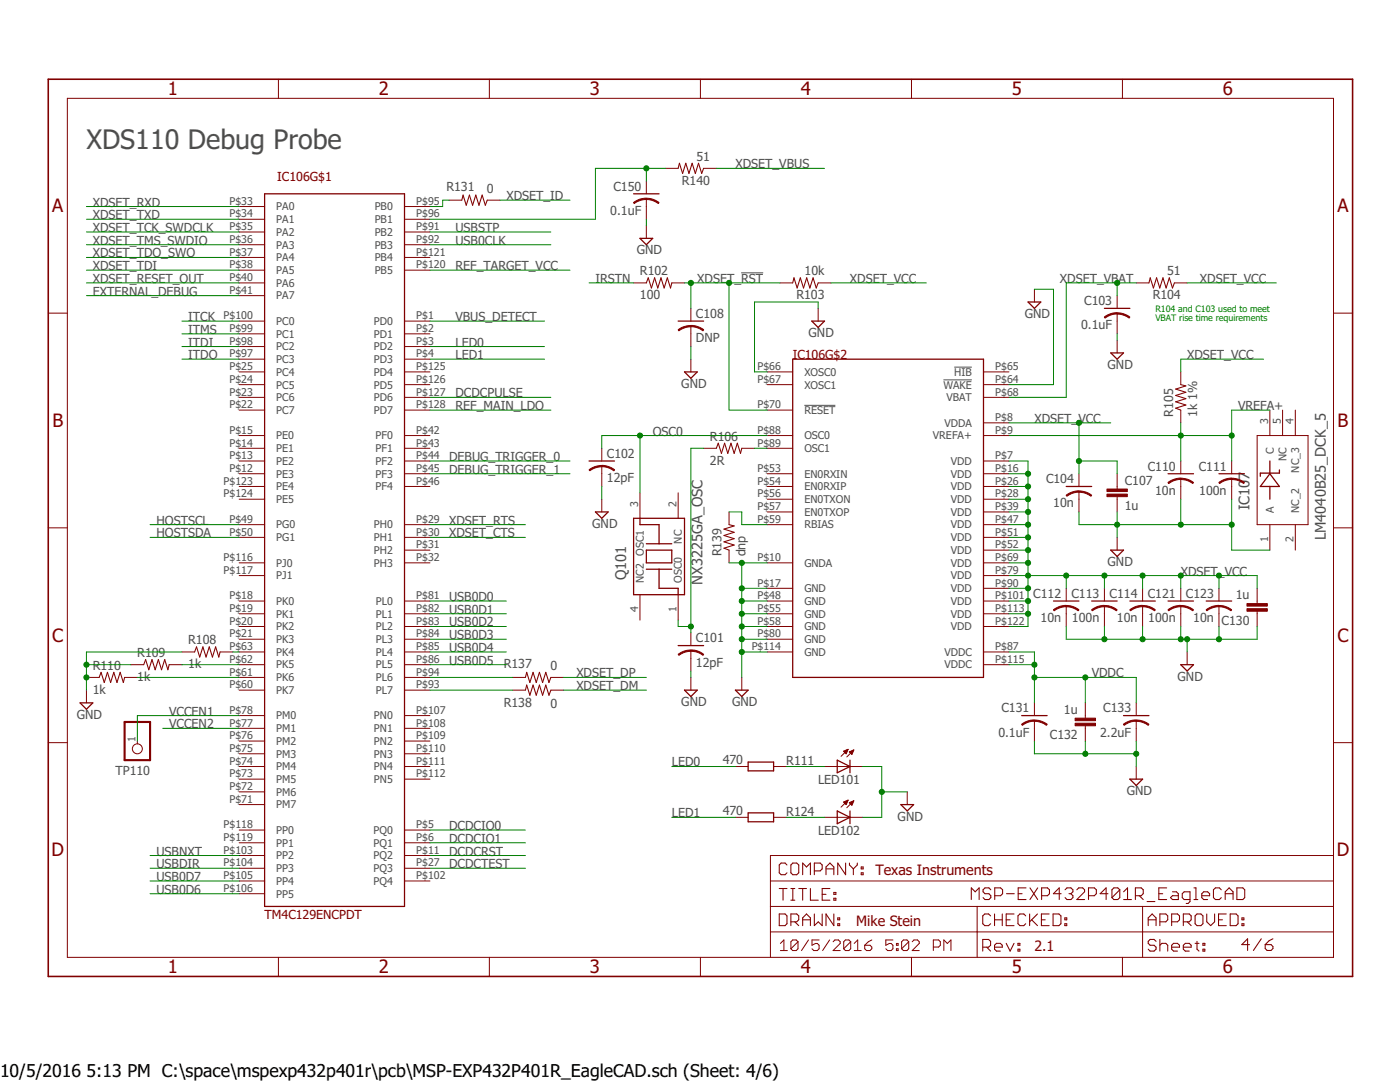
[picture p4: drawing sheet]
<svg xmlns="http://www.w3.org/2000/svg" width="279mm" height="216mm" viewBox="0 0 279 216" stroke-linecap="round" stroke-linejoin="round" font-family="sans-serif">
<path d="M147.9 54.4h4.4M188.3 75.8h5.7M190.4 73.3h3.6M160.5 80.9h6.2" fill="none" stroke="#505050" stroke-width=".2"/>
<g fill="none" stroke="#800000" stroke-width=".2">
<path d="M13.4 19.6h252.7v171.4h-252.7zM55.6 15.8v3.8M97.7 15.8v3.8M139.8 15.8v3.8M181.9 15.8v3.8M224 15.8v3.8M89.6 39.9h2.6M97.2 39.9h2.6M129 36.1v2.6M129 39.7v4.1M132.8 33.6h2.5M140.4 33.6h2.6"/>
<path d="M47.7 41.2h5.1M47.7 43.8h5.1M47.7 46.3h5.1M47.7 48.8h5.1M47.7 51.4h5.1M47.7 53.9h5.1M47.7 56.5h5.1M47.7 59h5.1M80.7 41.2h5.1M80.7 43.8h5.1M80.7 46.3h5.1M80.7 48.8h5.1"/>
<path d="M80.7 51.4h5.1M80.7 53.9h5.1M126.4 56.5h2.6M129 45v2.6M134.1 56.5h2.5M155.7 56.5h2.5M163.3 56.5h2.5M206.4 57.7v2.6M222.9 59v2.5M226.8 56.5h2.5M234.4 56.5h2.5M9.6 62.5h3.8"/>
<path d="M47.7 64.1h5.1M47.7 66.6h5.1M47.7 69.2h5.1M47.7 71.7h5.1M47.7 74.2h5.1M47.7 76.8h5.1M47.7 79.3h5.1M80.7 64.1h5.1M80.7 66.6h5.1M80.7 69.2h5.1M80.7 71.7h5.1M80.7 74.2h5.1"/>
<path d="M80.7 76.8h5.1M80.7 79.3h5.1M137.9 61.5v2.6M137.9 65.1v4.1M137.9 71.7v2.5M153.1 74.2h5.1M153.1 76.8h5.1M163.3 61.5v2.6M196.3 74.2h5.1M196.3 76.8h5.1M196.3 79.3h5.1M222.9 62.5v4.1"/>
<path d="M222.9 67.9v2.5M235.6 74.2v2.6M266.1 62.5h3.8M47.7 81.8h5.1M47.7 86.9h5.1M47.7 89.5h5.1M47.7 92h5.1M47.7 94.5h5.1M47.7 97.1h5.1M47.7 99.6h5.1M80.7 81.8h5.1M80.7 86.9h5.1"/>
<path d="M80.7 89.5h5.1M80.7 92h5.1M80.7 94.5h5.1M80.7 97.1h5.1M120.1 89.5v2.5M120.1 93v4.1M120.1 99.6v2.6M127.7 98.3v5.1M135.3 98.3v5.1M140.4 89.5h2.6M148 89.5h2.6M153.1 81.8h5.1"/>
<path d="M153.1 86.9h5.1M153.1 89.5h5.1M153.1 94.5h5.1M153.1 97.1h5.1M153.1 99.6h5.1M196.3 86.9h5.1M196.3 92h5.1M196.3 94.5h5.1M196.3 97.1h5.1M196.3 99.6h5.1M196.3 84.4h5.1M215.3 94.5v2.6"/>
<path d="M215.3 98.1v4.1M222.9 94.5v3.1M222.9 99.1v3.1M235.6 81.8v2.6M235.6 92v2.5M235.6 95.5v4.1M245.8 92v2.5M245.8 95.5v4.1M250.9 86.9h10.1v17.8h-10.1zM253.4 81.8v5.1M256 81.8v5.1M258.5 81.8v5.1"/>
<path d="M9.6 105.3h3.8M47.7 104.7h5.1M47.7 107.2h5.1M47.7 112.3h5.1M47.7 114.9h5.1M47.7 119.9h5.1M80.7 104.7h5.1M80.7 107.2h5.1M80.7 109.8h5.1M80.7 112.3h5.1M80.7 119.9h5.1M127.7 118.7v5"/>
<path d="M135.3 118.7v5M145.5 102.2v2.5M145.5 109.8v2.5M153.1 104.7h5.1M153.1 112.3h5.1M153.1 119.9h5.1M153.1 102.2h5.1M153.1 117.4h5.1M196.3 104.7h5.1M196.3 107.2h5.1M196.3 109.8h5.1M196.3 112.3h5.1"/>
<path d="M196.3 114.9h5.1M196.3 119.9h5.1M196.3 102.2h5.1M196.3 117.4h5.1M212.8 117.4v2.5M220.4 117.4v2.5M222.9 107.2v2.6M228 117.4v2.5M235.6 117.4v2.5M243.3 117.4v2.5M250.9 117.4v3M253.4 104.7v5.1"/>
<path d="M258.5 104.7v5.1M266.1 105.3h3.8M17.3 135.2h2.5M17.3 137.7v2.6M24.9 135.2h2.5M26.1 132.6h2.6M33.8 132.6h2.5M36.3 130.1h2.5M43.9 130.1h2.6M47.7 122.5h5.1M47.7 125h5.1M47.7 127.6h5.1"/>
<path d="M47.7 130.1h5.1M47.7 132.6h5.1M47.7 135.2h5.1M47.7 137.7h5.1M80.7 122.5h5.1M80.7 125h5.1M80.7 127.6h5.1M80.7 130.1h5.1M80.7 132.6h5.1M80.7 135.2h5.1M80.7 137.7h5.1M102.3 135.2h2.6"/>
<path d="M102.3 137.7h2.6M109.9 135.2h2.6M109.9 137.7h2.6M137.9 126.3v2.5M137.9 129.8v4.1M137.9 135.2v2.5M148 135.2v2.5M153.1 122.5h5.1M153.1 125h5.1M153.1 127.6h5.1M153.1 130.1h5.1M196.3 122.5h5.1"/>
<path d="M196.3 125h5.1M196.3 130.1h5.1M196.3 132.6h5.1M212.8 120.9v4.1M220.4 120.9v4.1M228 120.9v4.1M235.6 120.9v4.1M236.9 130.1v2.5M243.3 120.9v4.1M250.9 122v3M9.6 148.2h3.8M27.4 147.9v.5"/>
<path d="M47.7 142.8h5.1M47.7 145.3h5.1M47.7 147.9h5.1M47.7 150.4h5.1M47.7 153h5.1M47.7 155.5h5.1M47.7 158h5.1M80.7 142.8h5.1M80.7 145.3h5.1M80.7 147.9h5.1M80.7 150.4h5.1M80.7 153h5.1"/>
<path d="M80.7 155.5h5.1M146.8 153h2.5M154.4 153h2.5M164.5 153h7.7M168.4 149.9l.8-.4-.3 .9zM168.4 150h.6M168.4 149.9h.7M168.5 160h.6M168.6 150.1h.4M168.7 150.2h.2M168.7 149.7h.4M168.8 159.9h.4"/>
<path d="M168.8 150.3h.1M169 149.6h.2M169.1 159.7h.1M169.2 159.7l-1.3 1.4M169.2 149.5l-1.3 1.4M169.5 150l.9-.4-.4 .9zM169.6 150.1h.6M169.6 150h.6M169.7 150.2h.4M169.8 150.3h.3M169.9 149.9h.4M169.9 150.5h.1"/>
<path d="M169.9 160h.4M170.2 149.7h.1M170.2 159.9h.1M170.4 159.8l-1.4 1.4M170.4 149.6l-1.4 1.4M181.1 158v2.5M206.4 140.3v2.5M206.4 143.8v4.1M216.6 140.3v3M216.6 144.8v3.1M226.8 140.3v2.5M226.8 143.8v4.1"/>
<path d="M226.8 153v2.5M266.1 148.2h3.8M47.7 170.7h5.1M47.7 175.8h5.1M47.7 160.5h5.1M47.7 165.6h5.1M47.7 168.2h5.1M47.7 173.2h5.1M47.7 178.3h5.1M80.7 170.7h5.1M80.7 175.8h5.1M80.7 165.6h5.1"/>
<path d="M80.7 168.2h5.1M80.7 173.2h5.1M146.8 163.1h2.5M153.8 175.8h112.3M154.4 163.1h2.5M164.5 163.1h7.7M168.4 160l.8-.3-.3 .8zM168.4 160.1h.7M168.5 160.2h.5M168.7 160.3h.3M168.8 160.5h.1M169.5 160.2l.9-.4-.4 .9z"/>
<path d="M169.5 160.2h.7M169.7 160.3h.5M169.7 160.1h.5M169.8 160.5h.3M169.9 160.6h.2M266.1 170.7h-112.3v20.3M55.6 191v3.8M97.7 191v3.8M139.8 191v3.8M153.8 185.9h112.3M153.8 180.9h112.3M155.7 188.3l.7-.7v2.1"/>
<path d="M155.7 189.7h1.4M159.3 187.9v1.4l-.4 .4h-.7l-.4-.4M159.3 187.9l-.4-.3h-.7l-.4 .3v1.4M159.3 187.9l-1.5 1.4M161.4 187.6l-1.4 2.1M163.5 187.6h-1.4v1l.7-.3h.3l.4 .3v.7l-.4 .4h-.7l-.3-.4M165.6 187.6l-1.4 2.1M166.3 187.9l.3-.3h.7l.4 .3v.4l-1.4 1.4h1.4M169.8 187.9v1.4l-.4 .4h-.7l-.3-.4M169.8 187.9l-.4-.3h-.7l-.3 .3v1.4M169.8 187.9l-1.4 1.4M170.5 189.7h1.4"/>
<path d="M170.5 188.3l.7-.7v2.1M172.6 188.6h1l.4 .4v.3l-.4 .4h-.7l-.3-.4zM174 187.6l-.7 .3-.7 .7M178.2 187.6h-1.4v1l.7-.3h.3l.4 .3v.7l-.4 .4h-.7l-.3-.4M178.9 189.3h.3v.4h-.3zM178.9 188.3h.3v.3h-.3zM181.4 187.9v1.4l-.4 .4h-.7l-.4-.4M181.4 187.9l-.4-.3h-.7l-.4 .3v1.4M181.4 187.9l-1.5 1.4M181.9 191v3.8M182.1 187.9l.3-.3h.7l.4 .3v.4l-1.4 1.4h1.4M186.3 189h1l.4-.4v-.7l-.4-.3h-1v2.1"/>
<path d="M188.4 189.7v-2.1l.7 .7 .7-.7v2.1M195 180.9v10.1M224 191v3.8M228 180.9v10.1"/>
<circle cx="27.4" cy="149.4" r=".99"/>
</g>
<g fill="none" stroke="#800000" stroke-width=".21">
<path d="M92.2 39.9l.2-1 .6 2.1 .7-2.1 .6 2.1 .7-2.1 .6 2.1 .6-2.1 .7 2.1 .3-1.1M135.3 33.6l.3-1 .6 2 .7-2 .6 2 .6-2 .7 2 .6-2 .6 2 .4-1M129 56.5l.4-1.1 .6 2.1 .6-2.1 .7 2.1 .6-2.1 .6 2.1 .7-2.1 .6 2.1 .3-1M158.2 56.5l.3-1.1 .6 2.1 .6-2.1 .7 2.1 .6-2.1 .6 2.1 .7-2.1 .6 2.1 .4-1M229.3 56.5l.3-1.1 .6 2.1 .6-2.1 .7 2.1 .6-2.1 .6 2.1 .7-2.1 .6 2.1 .4-1M235.6 76.8l1.1 .2-2.1 .6 2.1 .7-2.1 .6 2.1 .6-2.1 .7 2.1 .6-2.1 .6 1 .4M143 89.5l.3-1.1 .7 2.1 .6-2.1 .6 2.1 .7-2.1 .6 2.1 .7-2.1 .6 2.1 .2-1M145.5 104.7l1 .2-2 .7 2 .6-2 .6 2 .7-2 .6 2 .7-2 .6 1 .4M19.8 135.2l.4-1 .6 2 .6-2 .7 2 .6-2 .6 2 .7-2 .6 2 .3-1M28.7 132.6l.4-1 .6 2 .6-2 .7 2 .6-2 .6 2 .7-2 .6 2 .3-1M38.8 130.1l.4-1 .7 2 .6-2 .6 2 .7-2 .6 2 .6-2 .7 2 .2-1M104.9 135.2l.2-1 .6 2 .7-2 .6 2 .7-2 .6 2 .6-2 .7 2 .3-1"/>
<path d="M104.9 137.7l.2-1 .6 2 .7-2 .6 2 .7-2 .6 2 .6-2 .7 2 .3-1M155.5 177.3h1.6M156.3 177.3v2.3M157.1 172.6l-.4-.4h-.8l-.4 .4v1.6l.4 .3h.8l.4-.3M157.8 177.3h.8M157.8 179.6h.8M158.2 172.2h.8l.4 .4v1.6l-.4 .3h-.8l-.4-.3v-1.6zM158.2 177.3v2.3M159.4 177.3h1.6M160.2 174.5v-2.3l.8 .8 .7-.8v2.3M160.2 177.3v2.3M161.7 177.3v2.3h1.6"/>
<path d="M162.5 173.8h1.2l.4-.4v-.8l-.4-.4h-1.2v2.3M164.1 178.5h.7M164.8 174.5v-1.5l.8-.8 .8 .8v1.5M164.8 173.4h1.6M165.6 177.3h-1.5v2.3h1.5M166.4 178.1h.4v.4h-.4zM166.4 179.2h.4v.4h-.4zM168.8 172.2v2.3l-1.6-2.3v2.3M169.5 172.2v.4l.8 .8M170.3 173.4v1.1M171.1 172.2v.4l-.8 .8M171.9 174.2h.4v.3h-.4z"/>
<path d="M171.9 173h.4v.4h-.4zM193.8 179.5v-2.3l.8 .7 .8-.7v2.3M197.7 177.5l-.3-.3h-.8l-.4 .3v.4l.4 .4h.8l.3 .4v.4l-.3 .4h-.8l-.4-.4M198.5 178.7h1.2l.4-.4v-.8l-.4-.3h-1.2v2.3M200.9 178.3h1.5M203.2 178.3h.8M204.8 177.2h-1.6v2.3h1.6M205.5 177.2l1.6 2.3M207.1 177.2l-1.6 2.3M207.9 178.7h1.1l.4-.4v-.8l-.4-.3h-1.1v2.3M211.8 178.3h-1.6l1.2-1.1v2.3M212.6 177.5l.3-.3h.8l.4 .3v.4l-.4 .4"/>
<path d="M213.3 178.3h.4M213.7 178.3l.4 .4v.4l-.4 .4h-.8l-.3-.4M214.9 177.5l.4-.3h.8l.4 .3v.4l-1.6 1.6h1.6M217.2 178.7h1.2l.4-.4v-.8l-.4-.3h-1.2v2.3M221.1 178.3h-1.5l1.1-1.1v2.3M223.5 177.5l-.4-.3h-.8l-.4 .3v1.6M223.5 177.5v1.6l-.4 .4h-.8l-.4-.4M223.5 177.5l-1.6 1.6M224.2 179.5h1.6M224.2 177.9l.8-.7v2.3M226.6 178.7h1.2l.4-.4v-.8l-.4-.3h-1.2v2.3M227.4 178.7l.8 .8"/>
<path d="M228.9 179.9h1.6M231.3 178.3h.8M232.8 177.2h-1.5v2.3h1.5M234 177.9h.8l.4 .4v1.2h-1.2l-.4-.4 .4-.4h1.2M237.5 179.5h-1.2l-.4-.4v-.8l.4-.4h1.2v2l-.4 .4h-.4M238.3 177.2h.4v2.3M238.3 179.5h.8M239.8 178.7h1.6v-.4l-.4-.4h-.8l-.4 .4v.8l.4 .4h.8M243.7 177.5l-.3-.3h-.8l-.4 .3v1.6l.4 .4h.8l.3-.4M244.5 178.3h1.6M244.5 179.5v-1.6l.8-.7 .8 .7v1.6M246.8 177.2h1.2l.4 .3v1.6l-.4 .4h-1.2z"/>
<path d="M155.5 182.4h1.2l.4 .4v1.5l-.4 .4h-1.2zM157.8 183.9h1.2l.4-.4v-.7l-.4-.4h-1.2v2.3M158.6 183.9l.8 .8M160.2 184.7v-1.5l.8-.8 .7 .8v1.5M160.2 183.5h1.5M162.5 182.4v2.3l.8-.8 .8 .8v-2.3M166.4 182.4v2.3l-1.6-2.3v2.3M167.2 184.3h.4v.4h-.4zM167.2 183.2h.4v.3h-.4zM196.1 189h1.2l.4-.4v-.8l-.4-.3h-1.2v2.3M196.9 189l.8 .8M197.7 182.8l-.4-.4h-.8l-.4 .4v1.5l.4 .4h.8l.4-.4"/>
<path d="M198.5 189h1.5v-.4l-.4-.4h-.7l-.4 .4v.8l.4 .4h.7M198.5 182.4v2.3M198.5 183.5h1.5M200 182.4v2.3M200.8 188.2l.8 1.6 .8-1.6M200.8 183.5h.8M202.4 182.4h-1.6v2.3h1.6M203.2 188.2h.3v.4h-.3zM203.2 189.4h.3v.4h-.3zM204.7 182.8l-.4-.4h-.8l-.3 .4v1.5l.3 .4h.8l.4-.4M205.5 182.4v2.3M205.9 183.5l1.2 1.2"/>
<path d="M207.1 182.4l-1.6 1.5M207.8 183.5h.8M209.4 182.4h-1.6v2.3h1.6M210.2 182.4h1.1l.4 .4v1.5l-.4 .4h-1.1zM212.5 184.3h.4v.4h-.4zM212.5 183.2h.4v.3h-.4zM229.2 184.7v-1.5l.7-.8 .8 .8v1.5M229.2 183.5h1.5M230.7 187.8l-.4-.3h-.8l-.3 .3v.4l.3 .4h.8l.4 .4v.4l-.4 .4h-.8l-.3-.4M231.5 183.9h1.2l.3-.4v-.7l-.3-.4h-1.2v2.3M231.5 187.5v2.3M231.5 188.6l.4-.4h.8l.3 .4v1.2"/>
<path d="M233.8 189h1.6v-.4l-.4-.4h-.8l-.4 .4v.8l.4 .4h.8M233.8 183.9h1.2l.4-.4v-.7l-.4-.4h-1.2v2.3M236.2 189h1.5v-.4l-.4-.4h-.7l-.4 .4v.8l.4 .4h.7M236.2 183.9h1.1l.4-.4v-.7l-.4-.4h-1.1v2.3M236.9 183.9l.8 .8M238.5 188.2h.8M238.5 182.8l.4-.4h.8l.4 .4v1.5l-.4 .4h-.8l-.4-.4zM238.9 187.8v1.6l.4 .4M240.1 188.2h.4v.4h-.4zM240.1 189.4h.4v.4h-.4zM240.8 182.4v1.5l.8 .8 .8-.8v-1.5M243.2 183.5h.8"/>
<path d="M244.7 182.4h-1.5v2.3h1.5M245.5 182.4h1.2l.4 .4v1.5l-.4 .4h-1.2zM247.9 184.3h.3v.4h-.3zM247.9 183.2h.3v.3h-.3zM249.4 188.5h-1.6l1.2-1.2v2.4M251.7 187.3l-1.6 2.4M252.5 188.5h1.2l.3 .4v.4l-.3 .4h-.8l-.4-.4zM254 187.3l-.7 .4-.8 .8"/>
</g>
<path d="M9.6 15.8h260.3v179h-260.3z" fill="none" stroke="#800000" stroke-width=".32"/>
<g fill="none" stroke="#800000" stroke-width=".25">
<path d="M52.8 38.7h27.9v142.2h-27.9zM126.4 38.7h5.1M127.7 47.6h2.6l-1.3 1.2zM135.3 64.1h5.1M136.6 74.2h2.5l-1.2 1.3zM158.2 71.7h38.1v63.5h-38.1zM162 64.1h2.5l-1.2 1.2zM205.2 60.3h2.5l-1.3 1.2zM220.4 61.5h5.1M221.7 70.4h2.5l-1.3 1.3zM117.6 92h5M212.8 97.1h5.1"/>
<path d="M233.1 94.5h5.1M243.3 94.5h5M253.4 94.5l1.9 2.6h-3.8zM253.4 92v2.5M253.4 97.1v2.5M255.3 93.8v.6h-3.8v.6M118.8 102.2h2.6l-1.3 1.2zM126.4 103.4h10.2v15.3h-10.2zM127.7 103.4v1.3h3.8v3.8M129 109.8h5.1v2.5h-5.1zM129 108.5h5.1M129 113.6h5.1"/>
<path d="M131.5 113.6v3.8h3.8v1.3M210.2 119.9h5.1M217.9 119.9h5M221.7 109.8h2.5l-1.3 1.2zM225.5 119.9h5.1M233.1 119.9h5.1M240.7 119.9h5.1M135.3 128.8h5.1M136.6 137.7h2.5l-1.2 1.3zM146.8 137.7h2.5l-1.3 1.3zM235.6 132.6h2.6l-1.3 1.3zM16 140.3h2.5l-1.2 1.2z"/>
<path d="M149.3 152.1h5.1v1.7h-5.1zM167.1 151.7l2.5 1.3-2.5 1.2zM169.6 151.7v2.5M203.9 142.8h5.1M224.2 142.8h5.1M225.5 155.5h2.5l-1.2 1.2zM149.3 162.2h5.1v1.8h-5.1zM167.1 161.8l2.5 1.3-2.5 1.3zM169.6 161.8v2.6M179.8 160.5h2.5l-1.2 1.3z"/>
</g>
<g fill="#800000" stroke="#800000" stroke-width=".2">
<path d="M203.9 144.5l1.2-.6 1.3-.2v.2l-1 .1-1.4 .7z" fill-rule="evenodd"/>
<path d="M206.4 143.7l1.4 .2 1.2 .6-.2 .2-1.3-.6-1.1-.2z" fill-rule="evenodd"/>
<path d="M224.2 144.5l1.2-.6 1.4-.2v.2l-1.1 .1-1.4 .7z" fill-rule="evenodd"/>
<path d="M226.8 143.7l1.3 .2 1.2 .6-.1 .2-1.4-.6-1-.2z" fill-rule="evenodd"/>
<path d="M210.2 121.7l.2-.2a3.9 3.9 0 0 1 2.4-.7v.3l-1 .1-1.4 .7z" fill-rule="evenodd"/>
<path d="M212.8 120.8l1.3 .2 1.2 .7-.1 .2-1.4-.7-1-.1z" fill-rule="evenodd"/>
<path d="M217.8 121.7l.3-.2a3.9 3.9 0 0 1 2.3-.7v.3l-1 .1-1.4 .7z" fill-rule="evenodd"/>
<path d="M220.4 120.8l1.4 .2 1.1 .7-.1 .2-1.4-.7-1-.1z" fill-rule="evenodd"/>
<path d="M225.5 121.7l.2-.2a3.9 3.9 0 0 1 2.3-.7v.3l-1 .1-1.4 .7z" fill-rule="evenodd"/>
<path d="M228 120.8l1.4 .2 1.2 .7-.2 .2-1.4-.7-1-.1z" fill-rule="evenodd"/>
<path d="M120.1 92.9l1.4 .2 1.2 .6-.2 .3-.9-.6-1.5-.3z" fill-rule="evenodd"/>
<path d="M117.6 93.7l1.2-.6 1.3-.2v.2l-1.5 .3-.9 .5z" fill-rule="evenodd"/>
<path d="M137.9 129.7h.3a3.9 3.9 0 0 1 2.2 .9l-.1 .2a3.8 3.8 0 0 0-2.4-.9z" fill-rule="evenodd"/>
<path d="M135.3 130.6l1.2-.7 1.4-.2v.3l-1 .1-1.4 .7z" fill-rule="evenodd"/>
<path d="M137.9 64.9l1.3 .3 1.2 .6-.1 .2-.9-.5-1.5-.3z" fill-rule="evenodd"/>
<path d="M135.3 65.8l1.2-.6 1.4-.2v.2l-1 .1-1.4 .7z" fill-rule="evenodd"/>
<path d="M220.4 63.3l1.2-.7 1.3-.2v.3l-1 .1-1.4 .7z" fill-rule="evenodd"/>
<path d="M222.9 62.4l1.4 .2 1.2 .7-.2 .2-1.3-.7-1.1-.1z" fill-rule="evenodd"/>
<path d="M233.1 121.7l.2-.2a3.9 3.9 0 0 1 2.3-.7v.3l-1.5 .3-.9 .5z" fill-rule="evenodd"/>
<path d="M235.6 120.8l1.4 .2 1.2 .7-.2 .2-1.3-.7-1.1-.1z" fill-rule="evenodd"/>
<path d="M240.7 121.7l.2-.2a3.9 3.9 0 0 1 2.4-.7v.3l-1.6 .3-.8 .5z" fill-rule="evenodd"/>
<path d="M243.3 120.8l1.3 .2 1.2 .7-.1 .2-1.4-.7-1-.1z" fill-rule="evenodd"/>
<path d="M212.8 98.8l1.2-.6 1.3-.3v.3l-1 .1-1.4 .7z" fill-rule="evenodd"/>
<path d="M215.3 98l1.4 .2 1.2 .6-.2 .2-1.4-.7-1-.1z" fill-rule="evenodd"/>
<path d="M233.1 96.3l1.2-.7 1.3-.2v.3l-1.5 .3-.9 .5z" fill-rule="evenodd"/>
<path d="M235.6 95.4l1.4 .2 1.2 .7-.2 .2-1.3-.7-1.1-.1z" fill-rule="evenodd"/>
<path d="M243.2 96.3l1.3-.7 1.3-.2v.3l-1.5 .3-.9 .5z" fill-rule="evenodd"/>
<path d="M245.8 95.4l1.4 .2 1.1 .7-.1 .2-1.4-.7-1-.1z" fill-rule="evenodd"/>
<path d="M126.4 40.4l.2-.1a3.9 3.9 0 0 1 2.4-.8v.3l-1.5 .3-.9 .5z" fill-rule="evenodd"/>
<path d="M129 39.6l1.3 .2 1.2 .6-.1 .2-1.4-.7-1-.1z" fill-rule="evenodd"/>
</g>
<g fill="#800000" stroke="#800000" stroke-width=".2">
<path d="M220.9 98.6h4.1v.5h-4.1z"/>
<path d="M220.9 97.6h4.1v.5h-4.1z"/>
<path d="M214.6 143.3h4v.5h-4z"/>
<path d="M214.6 144.3h4v.5h-4z"/>
<path d="M248.9 120.4h4v.5h-4z"/>
<path d="M248.9 121.5h4v.5h-4z"/>
</g>
<path d="M24.9 144.1h5.1v7.6h-5.1z" fill="none" stroke="#800000" stroke-width=".42"/>
<g fill="none" stroke="#008000" stroke-width=".2">
<path d="M89.6 39.9h-1.3v1.3h-2.5M99.8 39.9h13.9M129 33.6v2.5M132.8 33.6h-14v10.2h-33M143 33.6h21.5M17.3 56.5h30.4M17.3 48.8h30.4M17.3 51.4h30.4M17.3 41.2h30.4M17.3 43.8h30.4M17.3 53.9h30.4M17.3 59h30.4"/>
<path d="M17.3 46.3h30.4M85.8 48.8h24.1M85.8 53.9h27.9M85.8 46.3h24.1M117.6 56.5h8.8M129 43.8v1.2M136.6 56.5h19.1M137.9 56.5v5M145.5 56.5v25.3h7.6M165.8 56.5h19.1M206.4 57.7h3.8v19.1h-8.8M222.9 56.5v2.5"/>
<path d="M226.8 56.5h-14v22.8h-11.4M236.9 56.5h17.8M36.3 71.7h11.4M36.3 64.1h11.4M36.3 69.2h11.4M36.3 66.6h11.4M85.8 79.3h24.1M85.8 71.7h22.9M85.8 64.1h22.9M85.8 69.2h22.9M137.9 69.2v2.5M163.3 61.5v-1.2h-12.7v13.9h2.5"/>
<path d="M222.9 66.6v1.3M252.2 71.7h-16.6v2.5M85.8 81.8h24.1M85.8 92h27.9M85.8 94.5h27.9M120.1 97.1v2.5M127.7 86.9v11.4M140.4 89.5h-2.5v36.8M150.6 89.5h2.5M153.1 86.9h-33v2.6M201.4 92h3.8v33h-3.8M201.4 86.9h44.4"/>
<path d="M201.4 94.5h3.8M201.4 97.1h3.8M201.4 99.6h3.8M201.4 84.4h20.3M215.3 92h7.6v2.5M215.3 84.4v10.1M235.6 84.4v7.6M235.6 99.6v5.1M245.8 99.6v10.2h7.6M253.4 81.8h-7.6v10.2M30 107.2h17.7M30 104.7h17.7"/>
<path d="M85.8 119.9h15.2M85.8 107.2h19.1M85.8 104.7h19.1M145.5 112.3h7.6M145.5 102.2h2.5v2.5h5.1M148 119.9h5.1M148 117.4h5.1M148 112.3v22.9M201.4 119.9h3.8M201.4 117.4h3.8M201.4 114.9h49.5v2.5M201.4 112.3h3.8"/>
<path d="M201.4 109.8h3.8M201.4 107.2h3.8M201.4 104.7h3.8M201.4 102.2h3.8M212.8 114.9v2.5M215.3 102.2v2.5h30.5M220.4 114.9v2.5M222.9 102.2v5M228 114.9v2.5M235.6 114.9v2.5M243.3 114.9v2.5M17.3 132.6h8.8"/>
<path d="M27.4 135.2h20.3M36.3 130.1h-19v7.6M36.3 132.6h11.4M46.5 130.1h1.2M85.8 135.2h16.5M85.8 130.1h15.2M85.8 132.6h15.2M85.8 125h15.2M85.8 122.5h15.2M85.8 127.6h15.2M85.8 137.7h16.5M112.5 135.2h16.5"/>
<path d="M112.5 137.7h16.5M135.3 123.7v1.3h2.6M137.9 133.9v1.3M148 130.1h5.1M148 125h5.1M148 122.5h5.1M148 127.6h5.1M201.4 130.1h5v10.2M201.4 132.6h5M201.4 122.5h3.8M206.4 135.2h20.4v5.1M212.8 125v2.6h38.1v-2.6"/>
<path d="M216.6 135.2v5.1M220.4 125v2.6M228 125v2.6M235.6 125v2.6M236.9 127.6v2.5M243.3 125v2.6M32.5 145.3h15.2M47.7 142.8h-20.3v5.1M134.1 153h12.7M156.9 153h7.6M172.2 153h3.8v10.1h-3.8M176 158h5.1"/>
<path d="M206.4 147.9v2.5h20.4M216.6 147.9v2.5M226.8 147.9v5.1M30 170.7h17.7M30 173.2h17.7M30 175.8h17.7M30 178.3h17.7M85.8 170.7h19.1M85.8 173.2h19.1M85.8 165.6h19.1M85.8 168.2h19.1M134.1 163.1h12.7"/>
<path d="M156.9 163.1h7.6"/>
</g>
<g fill="#008000" stroke="#008000" stroke-width=".2">
<circle cx="216.6" cy="135.2" r=".51"/>
<circle cx="206.4" cy="132.6" r=".51"/>
<circle cx="206.4" cy="135.2" r=".51"/>
<circle cx="137.9" cy="125" r=".51"/>
<circle cx="127.7" cy="86.9" r=".51"/>
<circle cx="222.9" cy="56.5" r=".51"/>
<circle cx="137.9" cy="56.5" r=".51"/>
<circle cx="145.5" cy="56.5" r=".51"/>
<circle cx="205.2" cy="122.5" r=".51"/>
<circle cx="205.2" cy="119.9" r=".51"/>
<circle cx="205.2" cy="117.4" r=".51"/>
<circle cx="205.2" cy="114.9" r=".51"/>
<circle cx="205.2" cy="112.3" r=".51"/>
<circle cx="205.2" cy="109.8" r=".51"/>
<circle cx="205.2" cy="107.2" r=".51"/>
<circle cx="205.2" cy="104.7" r=".51"/>
<circle cx="205.2" cy="102.2" r=".51"/>
<circle cx="205.2" cy="94.5" r=".51"/>
<circle cx="205.2" cy="97.1" r=".51"/>
<circle cx="205.2" cy="99.6" r=".51"/>
<circle cx="243.3" cy="114.9" r=".51"/>
<circle cx="235.6" cy="114.9" r=".51"/>
<circle cx="228" cy="114.9" r=".51"/>
<circle cx="220.4" cy="114.9" r=".51"/>
<circle cx="212.8" cy="114.9" r=".51"/>
<circle cx="215.3" cy="92" r=".51"/>
<circle cx="215.3" cy="84.4" r=".51"/>
<circle cx="235.6" cy="86.9" r=".51"/>
<circle cx="245.8" cy="86.9" r=".51"/>
<circle cx="226.8" cy="150.4" r=".51"/>
<circle cx="216.6" cy="150.4" r=".51"/>
<circle cx="220.4" cy="127.6" r=".51"/>
<circle cx="228" cy="127.6" r=".51"/>
<circle cx="236.9" cy="127.6" r=".51"/>
<circle cx="235.6" cy="127.6" r=".51"/>
<circle cx="243.3" cy="127.6" r=".51"/>
<circle cx="222.9" cy="104.7" r=".51"/>
<circle cx="235.6" cy="104.7" r=".51"/>
<circle cx="245.8" cy="104.7" r=".51"/>
<circle cx="176" cy="158" r=".51"/>
<circle cx="148" cy="117.4" r=".51"/>
<circle cx="148" cy="119.9" r=".51"/>
<circle cx="148" cy="122.5" r=".51"/>
<circle cx="148" cy="125" r=".51"/>
<circle cx="148" cy="127.6" r=".51"/>
<circle cx="148" cy="130.1" r=".51"/>
<circle cx="148" cy="112.3" r=".51"/>
<circle cx="17.3" cy="135.2" r=".51"/>
<circle cx="17.3" cy="132.6" r=".51"/>
<circle cx="129" cy="33.6" r=".51"/>
</g>
<text font-size="5.4" fill="#505050" x="17.2" y="29.8">XDS110 Debug Probe</text>
<g font-size="3.7" fill="#800000">
<text x="33.5" y="19">1</text>
<text x="75.6" y="19">2</text>
<text x="117.7" y="19">3</text>
<text x="159.8" y="19">4</text>
<text x="202" y="19">5</text>
<text x="244.1" y="19">6</text>
<text x="10.4" y="42.3">A</text>
<text x="266.9" y="42.3">A</text>
<text x="10.5" y="85.2">B</text>
<text x="267" y="85.2">B</text>
<text x="10.4" y="128">C</text>
<text x="266.9" y="128">C</text>
<text x="10.3" y="170.9">D</text>
<text x="266.8" y="170.9">D</text>
<text x="33.5" y="194.2">1</text>
<text x="75.6" y="194.2">2</text>
<text x="117.7" y="194.2">3</text>
<text x="159.8" y="194.2">4</text>
<text x="202" y="194.2">5</text>
<text x="244.1" y="194.2">6</text>
</g>
<g font-size="3.5">
<text x="0" y="214.9">10/5/2016</text>
<text x="17.3" y="214.9">5:13 PM C:\space\mspexp432p401r\pcb\MSP-EXP432P401R_EagleCAD.sch (Sheet: 4/6)</text>
</g>
<g font-size="2.9" fill="#505050">
<text x="249.4" y="101.8" transform="rotate(-90 249.4 101.8)">IC107</text>
<text x="264.6" y="107.8" transform="rotate(-90 264.6 107.8)">LM4040B25_DCK_5</text>
<text x="125" y="115.8" transform="rotate(-90 125 115.8)">Q101</text>
<text x="140.2" y="116.7" transform="rotate(-90 140.2 116.7)">NX3225GA_OSC</text>
</g>
<g font-size="2.9" fill="#800000">
<text x="174.7" y="174.5">Texas Instruments</text>
<text x="170.9" y="184.7">Mike Stein</text>
<text x="206.4" y="189.8">2.1</text>
</g>
<g font-size="2.5" fill="#505050">
<text x="139" y="32.1">51</text>
<text x="146.8" y="33.6">XDSET_VBUS</text>
<text x="18.5" y="41.2">XDSET_RXD</text>
<text x="89.1" y="38.1">R131</text>
<text x="97.2" y="38.4">0</text>
<text x="101.1" y="39.9">XDSET_ID</text>
<text x="122.4" y="38">C150</text>
<text x="136.1" y="36.9">R140</text>
<text x="18.5" y="43.7">XDSET_TXD</text>
<text x="18.5" y="46.3">XDSET_TCK_SWDCLK</text>
<text x="90.9" y="46.3">USBSTP</text>
<text x="121.8" y="42.9">0.1uF</text>
<text x="18.5" y="48.8">XDSET_TMS_SWDIO</text>
<text x="18.5" y="51.4">XDSET_TDO_SWO</text>
<text x="18.5" y="53.9">XDSET_TDI</text>
<text x="90.9" y="48.8">USB0CLK</text>
<text x="90.9" y="53.9">REF_TARGET_VCC</text>
<text x="127.1" y="50.7">GND</text>
<text x="18.5" y="56.4">XDSET_RESET_OUT</text>
<text x="18.5" y="59">EXTERNAL_DEBUG</text>
<text x="118.8" y="56.4">IRSTN</text>
<text x="127.7" y="59.7">100</text>
<text x="127.7" y="54.9">R102</text>
<text x="139.1" y="56.4">XDSET_RST</text>
<text x="158.9" y="59.7">R103</text>
<text x="160.6" y="54.9">10k</text>
<text x="169.6" y="56.4">XDSET_VCC</text>
<text x="211.5" y="56.4">XDSET_VBAT</text>
<text x="230" y="59.7">R104</text>
<text x="232.9" y="54.9">51</text>
<text x="239.5" y="56.4">XDSET_VCC</text>
<text x="37.6" y="64.1">ITCK</text>
<text x="90.9" y="64.1">VBUS_DETECT</text>
<text x="138.9" y="63.4">C108</text>
<text x="204.5" y="63.4">GND</text>
<text x="215.8" y="65.7">0.1uF</text>
<text x="216.4" y="60.9">C103</text>
<text x="37.6" y="66.6">ITMS</text>
<text x="37.6" y="69.1">ITDI</text>
<text x="37.6" y="71.7">ITDO</text>
<text x="90.9" y="69.1">LED0</text>
<text x="90.9" y="71.7">LED1</text>
<text x="138.9" y="68.3">DNP</text>
<text x="161.4" y="67.2">GND</text>
<text x="236.9" y="71.7">XDSET_VCC</text>
<text x="136" y="77.4">GND</text>
<text x="221" y="73.6">GND</text>
<text x="90.9" y="79.3">DCDCPULSE</text>
<text x="90.9" y="81.8">REF_MAIN_LDO</text>
<text x="234.2" y="83.1" transform="rotate(-90 234.2 83.1)">R105</text>
<text x="239" y="83.1" transform="rotate(-90 239 83.1)">1k 1%</text>
<text x="247.1" y="81.8">VREFA+</text>
<text x="130.3" y="86.9">OSC0</text>
<text x="141.7" y="88">R106</text>
<text x="206.4" y="84.4">XDSET_VCC</text>
<text x="89.6" y="92">DEBUG_TRIGGER_0</text>
<text x="89.6" y="94.5">DEBUG_TRIGGER_1</text>
<text x="121.1" y="91.4">C102</text>
<text x="141.7" y="92.8">2R</text>
<text x="229.1" y="93.9">C110</text>
<text x="239.2" y="93.9">C111</text>
<text x="121.1" y="96.2">12pF</text>
<text x="208.8" y="96.4">C104</text>
<text x="210.2" y="101.3">10n</text>
<text x="224.5" y="101.8">1u</text>
<text x="224.5" y="96.7">C107</text>
<text x="230.5" y="98.7">10n</text>
<text x="239.3" y="98.7">100n</text>
<text x="31.2" y="104.7">HOSTSCL</text>
<text x="31.2" y="107.2">HOSTSDA</text>
<text x="89.6" y="104.7">XDSET_RTS</text>
<text x="89.6" y="107.2">XDSET_CTS</text>
<text x="118.2" y="105.3">GND</text>
<text x="144" y="111" transform="rotate(-90 144 111)">R139</text>
<text x="148.8" y="111" transform="rotate(-90 148.8 111)">dnp</text>
<text x="221" y="112.9">GND</text>
<text x="89.6" y="119.9">USB0D0</text>
<text x="206.2" y="119.3">C112</text>
<text x="213.8" y="119.3">C113</text>
<text x="221.4" y="119.3">C114</text>
<text x="229.1" y="119.3">C121</text>
<text x="235.7" y="114.8">XDSET_VCC</text>
<text x="236.7" y="119.3">C123</text>
<text x="246.6" y="119.5">1u</text>
<text x="89.6" y="122.5">USB0D1</text>
<text x="89.6" y="125">USB0D2</text>
<text x="207.7" y="124.1">10n</text>
<text x="213.9" y="124.1">100n</text>
<text x="222.9" y="124.1">10n</text>
<text x="229.2" y="124.1">100n</text>
<text x="238.1" y="124.1">10n</text>
<text x="243.8" y="124.6">C130</text>
<text x="27.4" y="131.1">R109</text>
<text x="37.6" y="128.6">R108</text>
<text x="89.6" y="127.5">USB0D3</text>
<text x="89.6" y="130.1">USB0D4</text>
<text x="138.9" y="128.2">C101</text>
<text x="18.5" y="133.7">R110</text>
<text x="27.4" y="135.9">1k</text>
<text x="37.6" y="133.4">1k</text>
<text x="89.6" y="132.6">USB0D5</text>
<text x="100.5" y="133.4">R137</text>
<text x="109.9" y="133.6">0</text>
<text x="115" y="135.2">XDSET_DP</text>
<text x="115" y="137.7">XDSET_DM</text>
<text x="138.9" y="133">12pF</text>
<text x="217.9" y="135.2">VDDC</text>
<text x="235" y="135.8">GND</text>
<text x="15.3" y="143.4">GND</text>
<text x="18.5" y="138.5">1k</text>
<text x="33.8" y="142.8">VCCEN1</text>
<text x="100.5" y="141">R138</text>
<text x="109.9" y="141.3">0</text>
<text x="136" y="140.9">GND</text>
<text x="146.1" y="140.9">GND</text>
<text x="199.9" y="142.1">C131</text>
<text x="212.3" y="142.4">1u</text>
<text x="220.2" y="142.1">C133</text>
<text x="33.8" y="145.3">VCCEN2</text>
<text x="199.2" y="147">0.1uF</text>
<text x="209.5" y="147.5">C132</text>
<text x="219.6" y="147">2.2uF</text>
<text x="23" y="154.7">TP110</text>
<text x="134.1" y="152.9">LED0</text>
<text x="144.2" y="152.4">470</text>
<text x="156.9" y="152.7">R111</text>
<text x="163.3" y="156.5">LED101</text>
<text x="224.9" y="158.7">GND</text>
<text x="89.6" y="165.6">DCDCIO0</text>
<text x="134.1" y="163.1">LED1</text>
<text x="144.2" y="162.6">470</text>
<text x="156.9" y="162.9">R124</text>
<text x="163.3" y="166.7">LED102</text>
<text x="179.1" y="163.7">GND</text>
<text x="31.2" y="170.7">USBNXT</text>
<text x="31.2" y="173.3">USBDIR</text>
<text x="89.6" y="168.2">DCDCIO1</text>
<text x="89.6" y="170.7">DCDCRST</text>
<text x="89.6" y="173.3">DCDCTEST</text>
<text x="31.2" y="175.8">USB0D7</text>
<text x="31.2" y="178.3">USB0D6</text>
</g>
<g font-size="2.5" fill="#800000">
<text x="55.3" y="36.1">IC106G$1</text>
<text x="158.2" y="71.7">IC106G$2</text>
<text x="52.8" y="183.4">TM4C129ENCPDT</text>
</g>
<g font-size="2.1" fill="#505050">
<text x="45.8" y="40.9">P$33</text>
<text x="55.1" y="42">PA0</text>
<text x="74.8" y="42">PB0</text>
<text x="83.1" y="40.9">P$95</text>
<text x="45.8" y="43.4">P$34</text>
<text x="45.8" y="45.9">P$35</text>
<text x="55.1" y="44.5">PA1</text>
<text x="55.1" y="47">PA2</text>
<text x="74.8" y="44.5">PB1</text>
<text x="74.8" y="47">PB2</text>
<text x="83.1" y="43.4">P$96</text>
<text x="83.1" y="45.9">P$91</text>
<text x="45.8" y="48.5">P$36</text>
<text x="45.8" y="51">P$37</text>
<text x="45.8" y="53.5">P$38</text>
<text x="55.1" y="49.6">PA3</text>
<text x="55.1" y="52.1">PA4</text>
<text x="74.8" y="49.6">PB3</text>
<text x="74.8" y="52.1">PB4</text>
<text x="83.1" y="48.5">P$92</text>
<text x="83.1" y="51">P$121</text>
<text x="83.1" y="53.5">P$120</text>
<text x="45.8" y="56.1">P$40</text>
<text x="45.8" y="58.6">P$41</text>
<text x="55.1" y="54.7">PA5</text>
<text x="55.1" y="57.2">PA6</text>
<text x="55.1" y="59.7">PA7</text>
<text x="74.8" y="54.7">PB5</text>
<text x="44.6" y="63.7">P$100</text>
<text x="55.1" y="64.8">PC0</text>
<text x="74.6" y="64.8">PD0</text>
<text x="83.1" y="63.7">P$1</text>
<text x="45.8" y="66.2">P$99</text>
<text x="45.8" y="68.8">P$98</text>
<text x="45.8" y="71.3">P$97</text>
<text x="55.1" y="67.4">PC1</text>
<text x="55.1" y="69.9">PC2</text>
<text x="74.6" y="67.4">PD1</text>
<text x="74.6" y="69.9">PD2</text>
<text x="83.1" y="66.2">P$2</text>
<text x="83.1" y="68.8">P$3</text>
<text x="83.1" y="71.3">P$4</text>
<text x="45.8" y="73.9">P$25</text>
<text x="45.8" y="76.4">P$24</text>
<text x="55.1" y="72.4">PC3</text>
<text x="55.1" y="75">PC4</text>
<text x="55.1" y="77.5">PC5</text>
<text x="74.6" y="72.4">PD3</text>
<text x="74.6" y="75">PD4</text>
<text x="74.6" y="77.5">PD5</text>
<text x="83.1" y="73.9">P$125</text>
<text x="83.1" y="76.4">P$126</text>
<text x="151.2" y="73.9">P$66</text>
<text x="151.2" y="76.4">P$67</text>
<text x="160.5" y="75">XOSC0</text>
<text x="160.5" y="77.5">XOSC1</text>
<text x="188.3" y="77.5">WAKE</text>
<text x="190.4" y="75">HIB</text>
<text x="198.6" y="73.9">P$65</text>
<text x="198.6" y="76.4">P$64</text>
<text x="45.8" y="78.9">P$23</text>
<text x="45.8" y="81.5">P$22</text>
<text x="55.1" y="80.1">PC6</text>
<text x="55.1" y="82.6">PC7</text>
<text x="74.6" y="80.1">PD6</text>
<text x="74.6" y="82.6">PD7</text>
<text x="83.1" y="78.9">P$127</text>
<text x="83.1" y="81.5">P$128</text>
<text x="151.2" y="81.5">P$70</text>
<text x="160.5" y="82.6">RESET</text>
<text x="188.9" y="80.1">VBAT</text>
<text x="198.6" y="78.9">P$68</text>
<text x="45.8" y="86.6">P$15</text>
<text x="45.8" y="89.1">P$14</text>
<text x="55.1" y="87.7">PE0</text>
<text x="74.9" y="87.7">PF0</text>
<text x="83.1" y="86.6">P$42</text>
<text x="83.1" y="89.1">P$43</text>
<text x="151.2" y="86.6">P$88</text>
<text x="151.2" y="89.1">P$89</text>
<text x="160.5" y="87.7">OSC0</text>
<text x="186.2" y="87.7">VREFA+</text>
<text x="188.5" y="85.1">VDDA</text>
<text x="198.6" y="84">P$8</text>
<text x="198.6" y="86.6">P$9</text>
<text x="253.1" y="84.6" transform="rotate(-90 253.1 84.6)">3</text>
<text x="255.6" y="84.6" transform="rotate(-90 255.6 84.6)">5</text>
<text x="258.2" y="84.6" transform="rotate(-90 258.2 84.6)">4</text>
<text x="45.8" y="91.6">P$13</text>
<text x="45.8" y="94.2">P$12</text>
<text x="55.1" y="90.2">PE1</text>
<text x="55.1" y="92.8">PE2</text>
<text x="55.1" y="95.3">PE3</text>
<text x="74.9" y="90.2">PF1</text>
<text x="74.9" y="92.8">PF2</text>
<text x="74.9" y="95.3">PF3</text>
<text x="83.1" y="91.6">P$44</text>
<text x="83.1" y="94.2">P$45</text>
<text x="151.2" y="94.2">P$53</text>
<text x="160.5" y="95.3">EN0RXIN</text>
<text x="160.5" y="90.2">OSC1</text>
<text x="189.8" y="92.8">VDD</text>
<text x="189.8" y="95.3">VDD</text>
<text x="198.6" y="91.6">P$7</text>
<text x="198.6" y="94.2">P$16</text>
<text x="254.2" y="90.5" transform="rotate(-90 254.2 90.5)">C</text>
<text x="256.7" y="92" transform="rotate(-90 256.7 92)">NC</text>
<text x="259.3" y="94.3" transform="rotate(-90 259.3 94.3)">NC_3</text>
<text x="44.6" y="96.7">P$123</text>
<text x="44.6" y="99.3">P$124</text>
<text x="55.1" y="97.8">PE4</text>
<text x="55.1" y="100.4">PE5</text>
<text x="74.9" y="97.8">PF4</text>
<text x="83.1" y="96.7">P$46</text>
<text x="127.4" y="101.1" transform="rotate(-90 127.4 101.1)">3</text>
<text x="135" y="101.1" transform="rotate(-90 135 101.1)">2</text>
<text x="151.2" y="96.7">P$54</text>
<text x="151.2" y="99.3">P$56</text>
<text x="151.2" y="101.8">P$57</text>
<text x="160.5" y="97.8">EN0RXIP</text>
<text x="160.5" y="100.4">EN0TXON</text>
<text x="189.8" y="97.8">VDD</text>
<text x="189.8" y="100.4">VDD</text>
<text x="198.6" y="96.7">P$26</text>
<text x="198.6" y="99.3">P$28</text>
<text x="198.6" y="101.8">P$39</text>
<text x="45.8" y="104.3">P$49</text>
<text x="45.8" y="106.9">P$50</text>
<text x="55.1" y="105.5">PG0</text>
<text x="55.1" y="108">PG1</text>
<text x="74.6" y="105.5">PH0</text>
<text x="74.6" y="108">PH1</text>
<text x="83.1" y="104.3">P$29</text>
<text x="83.1" y="106.9">P$30</text>
<text x="151.2" y="104.3">P$59</text>
<text x="160.5" y="102.9">EN0TXOP</text>
<text x="160.5" y="105.5">RBIAS</text>
<text x="189.8" y="102.9">VDD</text>
<text x="189.8" y="105.5">VDD</text>
<text x="189.8" y="108">VDD</text>
<text x="198.6" y="104.3">P$47</text>
<text x="198.6" y="106.9">P$51</text>
<text x="254.2" y="102.4" transform="rotate(-90 254.2 102.4)">A</text>
<text x="259.3" y="102.4" transform="rotate(-90 259.3 102.4)">NC_2</text>
<text x="44.6" y="112">P$116</text>
<text x="55.1" y="113.1">PJ0</text>
<text x="74.6" y="110.5">PH2</text>
<text x="74.6" y="113.1">PH3</text>
<text x="83.1" y="109.4">P$31</text>
<text x="83.1" y="112">P$32</text>
<text x="128.5" y="110.9" transform="rotate(-90 128.5 110.9)">OSC1</text>
<text x="136.1" y="108.5" transform="rotate(-90 136.1 108.5)">NC</text>
<text x="151.2" y="112">P$10</text>
<text x="160.5" y="113.1">GNDA</text>
<text x="189.8" y="110.5">VDD</text>
<text x="189.8" y="113.1">VDD</text>
<text x="198.6" y="109.4">P$52</text>
<text x="198.6" y="112">P$69</text>
<text x="253.1" y="108.2" transform="rotate(-90 253.1 108.2)">1</text>
<text x="258.2" y="108.2" transform="rotate(-90 258.2 108.2)">2</text>
<text x="44.6" y="114.5">P$117</text>
<text x="45.8" y="119.6">P$18</text>
<text x="55.1" y="115.6">PJ1</text>
<text x="83.1" y="119.6">P$81</text>
<text x="128.5" y="116.3" transform="rotate(-90 128.5 116.3)">NC2</text>
<text x="136.1" y="116.3" transform="rotate(-90 136.1 116.3)">OSC0</text>
<text x="151.2" y="117">P$17</text>
<text x="151.2" y="119.6">P$48</text>
<text x="160.5" y="118.2">GND</text>
<text x="189.8" y="115.6">VDD</text>
<text x="189.8" y="118.2">VDD</text>
<text x="198.6" y="114.5">P$79</text>
<text x="198.6" y="117">P$90</text>
<text x="198.6" y="119.6">P$101</text>
<text x="45.8" y="122.1">P$19</text>
<text x="45.8" y="124.7">P$20</text>
<text x="55.1" y="120.7">PK0</text>
<text x="55.1" y="123.2">PK1</text>
<text x="55.1" y="125.8">PK2</text>
<text x="75" y="120.7">PL0</text>
<text x="75" y="123.2">PL1</text>
<text x="75" y="125.8">PL2</text>
<text x="83.1" y="122.1">P$82</text>
<text x="83.1" y="124.7">P$83</text>
<text x="127.4" y="122.2" transform="rotate(-90 127.4 122.2)">4</text>
<text x="135" y="122.2" transform="rotate(-90 135 122.2)">1</text>
<text x="151.2" y="122.1">P$55</text>
<text x="151.2" y="124.7">P$58</text>
<text x="160.5" y="120.7">GND</text>
<text x="160.5" y="123.2">GND</text>
<text x="160.5" y="125.8">GND</text>
<text x="189.8" y="120.7">VDD</text>
<text x="189.8" y="123.2">VDD</text>
<text x="189.8" y="125.8">VDD</text>
<text x="198.6" y="122.1">P$113</text>
<text x="198.6" y="124.7">P$122</text>
<text x="45.8" y="127.2">P$21</text>
<text x="45.8" y="129.7">P$63</text>
<text x="55.1" y="128.3">PK3</text>
<text x="55.1" y="130.8">PK4</text>
<text x="75" y="128.3">PL3</text>
<text x="75" y="130.8">PL4</text>
<text x="83.1" y="127.2">P$84</text>
<text x="83.1" y="129.7">P$85</text>
<text x="150" y="129.7">P$114</text>
<text x="151.2" y="127.2">P$80</text>
<text x="160.5" y="128.3">GND</text>
<text x="160.5" y="130.8">GND</text>
<text x="188.5" y="130.8">VDDC</text>
<text x="198.6" y="129.7">P$87</text>
<text x="45.8" y="132.3">P$62</text>
<text x="45.8" y="134.8">P$61</text>
<text x="45.8" y="137.3">P$60</text>
<text x="55.1" y="133.4">PK5</text>
<text x="55.1" y="135.9">PK6</text>
<text x="75" y="133.4">PL5</text>
<text x="75" y="135.9">PL6</text>
<text x="83.1" y="132.3">P$86</text>
<text x="83.1" y="134.8">P$94</text>
<text x="83.1" y="137.3">P$93</text>
<text x="188.5" y="133.4">VDDC</text>
<text x="198.6" y="132.3">P$115</text>
<text x="45.8" y="142.4">P$78</text>
<text x="55.1" y="138.5">PK7</text>
<text x="55.1" y="143.5">PM0</text>
<text x="74.6" y="143.5">PN0</text>
<text x="75" y="138.5">PL7</text>
<text x="83.1" y="142.4">P$107</text>
<text x="27.1" y="148.1" transform="rotate(-90 27.1 148.1)">1</text>
<text x="45.8" y="145">P$77</text>
<text x="45.8" y="147.5">P$76</text>
<text x="55.1" y="146.1">PM1</text>
<text x="55.1" y="148.6">PM2</text>
<text x="74.6" y="146.1">PN1</text>
<text x="74.6" y="148.6">PN2</text>
<text x="83.1" y="145">P$108</text>
<text x="83.1" y="147.5">P$109</text>
<text x="45.8" y="150">P$75</text>
<text x="45.8" y="152.6">P$74</text>
<text x="45.8" y="155.1">P$73</text>
<text x="55.1" y="151.2">PM3</text>
<text x="55.1" y="153.7">PM4</text>
<text x="74.6" y="151.2">PN3</text>
<text x="74.6" y="153.7">PN4</text>
<text x="83.1" y="150">P$110</text>
<text x="83.1" y="152.6">P$111</text>
<text x="83.1" y="155.1">P$112</text>
<text x="45.8" y="157.7">P$72</text>
<text x="45.8" y="160.2">P$71</text>
<text x="55.1" y="156.2">PM5</text>
<text x="55.1" y="158.8">PM6</text>
<text x="55.1" y="161.3">PM7</text>
<text x="74.6" y="156.2">PN5</text>
<text x="44.6" y="165.3">P$118</text>
<text x="44.6" y="167.8">P$119</text>
<text x="55.1" y="166.4">PP0</text>
<text x="74.5" y="166.4">PQ0</text>
<text x="83.1" y="165.3">P$5</text>
<text x="83.1" y="167.8">P$6</text>
<text x="44.6" y="170.4">P$103</text>
<text x="44.6" y="172.9">P$104</text>
<text x="55.1" y="168.9">PP1</text>
<text x="55.1" y="171.5">PP2</text>
<text x="74.5" y="168.9">PQ1</text>
<text x="74.5" y="171.5">PQ2</text>
<text x="83.1" y="170.4">P$11</text>
<text x="83.1" y="172.9">P$27</text>
<text x="44.6" y="175.4">P$105</text>
<text x="44.6" y="178">P$106</text>
<text x="55.1" y="174">PP3</text>
<text x="55.1" y="176.6">PP4</text>
<text x="55.1" y="179.1">PP5</text>
<text x="74.5" y="174">PQ3</text>
<text x="74.5" y="176.6">PQ4</text>
<text x="83.1" y="175.4">P$102</text>
</g>
<g font-size="1.8" fill="#008000">
<text x="230.6" y="62.2">R104 and C103 used to meet</text>
<text x="230.6" y="64.1">VBAT rise time requirements</text>
</g>
</svg>
